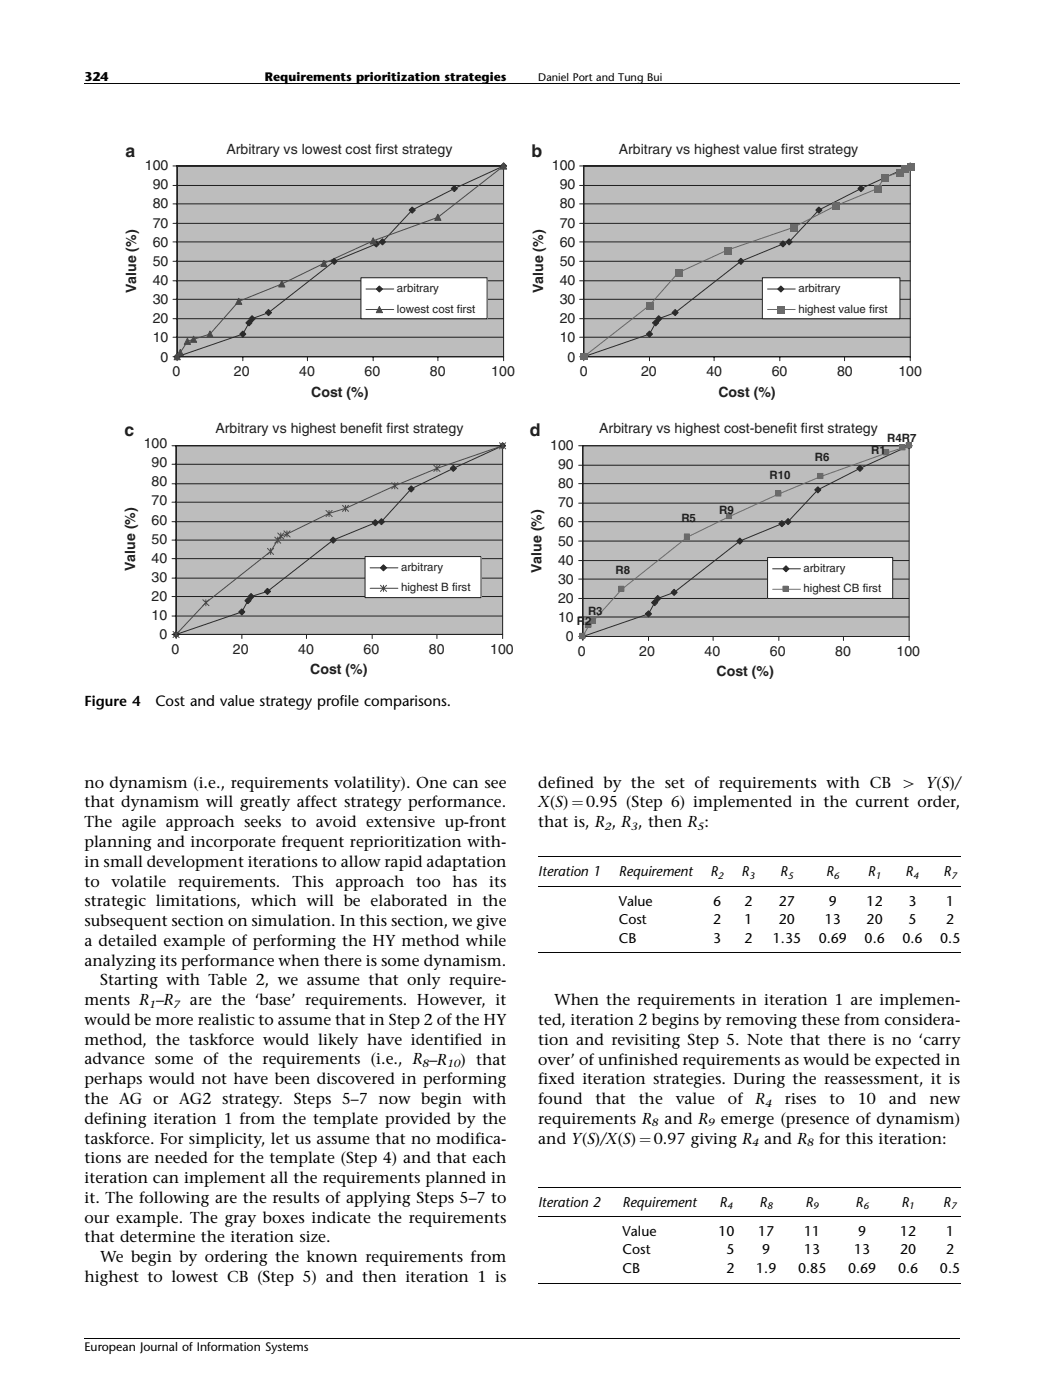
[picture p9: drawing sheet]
<svg xmlns="http://www.w3.org/2000/svg" width="210mm" height="280mm" viewBox="0 0 210 280" stroke-linecap="round" stroke-linejoin="round" font-family="sans-serif">
<path d="M116.5 89.1h65.2v38.2h-65.2z" fill="#bbbdbf"/>
<g fill="none" stroke="#231f20" stroke-width=".2">
<path d="M115.6 96.7h66.1M115.6 93h66.1M115.6 89.1h66.1v39M116.5 89.1v39M115.6 119.7h66.1M115.6 115.8h66.1M115.6 112.1h66.1M115.6 108.2h66.1M115.6 104.3h66.1M115.6 100.6h66.1M115.6 123.4h66.1M115.6 127.3h66.1"/>
<path d="M129.6 127.3v.8M142.5 127.3v.8M155.6 127.3v.8M168.5 127.3v.8"/>
</g>
<path d="M181.7 89.1l-9.9 4.6-8.4 4.3-5.9 6.3-9.7 3.9-13.1 10.3-3.3 1.2-1.8 3.1-13.1 4.5" fill="none" stroke="#2d2a2b" stroke-width=".2"/>
<path d="M181.7 89.1a265 265 0 0 0-44.3 18.3l-13.1 10.5-6.6 7.1-1.2 2.3" fill="none" stroke="#6a6b6e" stroke-width=".2"/>
<path d="M116.5 126.7l.6 .6-.6 .6-.7-.6z" fill-rule="evenodd" fill="#2d2a2b"/>
<path d="M116.5 126.7l.6 .6-.6 .6-.7-.6z" fill="none" stroke="#2d2a2b" stroke-width=".2"/>
<path d="M128.9 122.8l.7-.6 .6 .6-.6 .6z" fill-rule="evenodd" fill="#2d2a2b"/>
<path d="M128.9 122.8l.7-.6 .6 .6-.6 .6z" fill="none" stroke="#2d2a2b" stroke-width=".2"/>
<path d="M130.2 120.5l.6-.6 .6 .6-.6 .6z" fill-rule="evenodd" fill="#2d2a2b"/>
<path d="M130.2 120.5l.6-.6 .6 .6-.6 .6z" fill="none" stroke="#2d2a2b" stroke-width=".2"/>
<path d="M131.4 119.1l.6 .6-.6 .6-.6-.6z" fill-rule="evenodd" fill="#2d2a2b"/>
<path d="M131.4 119.1l.6 .6-.6 .6-.6-.6z" fill="none" stroke="#2d2a2b" stroke-width=".2"/>
<path d="M134.7 117.9l.6 .6-.6 .6-.6-.6z" fill-rule="evenodd" fill="#2d2a2b"/>
<path d="M134.7 117.9l.6 .6-.6 .6-.6-.6z" fill="none" stroke="#2d2a2b" stroke-width=".2"/>
<path d="M147.2 108.2l.6-.6 .6 .6-.6 .6z" fill-rule="evenodd" fill="#2d2a2b"/>
<path d="M147.2 108.2l.6-.6 .6 .6-.6 .6z" fill="none" stroke="#2d2a2b" stroke-width=".2"/>
<path d="M156.2 104.1l.7 .6-.7 .7-.6-.7z" fill-rule="evenodd" fill="#2d2a2b"/>
<path d="M156.2 104.1l.7 .6-.7 .7-.6-.7z" fill="none" stroke="#2d2a2b" stroke-width=".2"/>
<path d="M157.5 103.7l.6 .6-.6 .6-.6-.6z" fill-rule="evenodd" fill="#2d2a2b"/>
<path d="M157.5 103.7l.6 .6-.6 .6-.6-.6z" fill="none" stroke="#2d2a2b" stroke-width=".2"/>
<path d="M162.8 98l.6-.6 .6 .6-.6 .6z" fill-rule="evenodd" fill="#2d2a2b"/>
<path d="M162.8 98l.6-.6 .6 .6-.6 .6z" fill="none" stroke="#2d2a2b" stroke-width=".2"/>
<path d="M171.2 93.7l.6-.7 .6 .7-.6 .6z" fill-rule="evenodd" fill="#2d2a2b"/>
<path d="M171.2 93.7l.6-.7 .6 .7-.6 .6z" fill="none" stroke="#2d2a2b" stroke-width=".2"/>
<path d="M181.1 89.1l.6-.6 .6 .6-.6 .7z" fill-rule="evenodd" fill="#2d2a2b"/>
<path d="M181.1 89.1l.6-.6 .6 .6-.6 .7z" fill="none" stroke="#2d2a2b" stroke-width=".2"/>
<path d="M115.8 126.7h1.1v1h-1.1z" fill="#6a6b6e"/>
<path d="M115.8 126.7h1.1v1h-1.1z" fill="none" stroke="#6a6b6e" stroke-width=".2"/>
<path d="M117.1 124.4h1v1h-1z" fill="#6a6b6e"/>
<path d="M117.1 124.4h1v1h-1z" fill="none" stroke="#6a6b6e" stroke-width=".2"/>
<path d="M117.9 123.6h1v1h-1z" fill="#6a6b6e"/>
<path d="M117.9 123.6h1v1h-1z" fill="none" stroke="#6a6b6e" stroke-width=".2"/>
<path d="M123.6 117.2h1.1v1.1h-1.1z" fill="#6a6b6e"/>
<path d="M123.6 117.2h1.1v1.1h-1.1z" fill="none" stroke="#6a6b6e" stroke-width=".2"/>
<path d="M136.7 106.8h1.1v1h-1.1z" fill="#6a6b6e"/>
<path d="M136.7 106.8h1.1v1h-1.1z" fill="none" stroke="#6a6b6e" stroke-width=".2"/>
<path d="M145.2 102.7h1v1h-1z" fill="#6a6b6e"/>
<path d="M145.2 102.7h1v1h-1z" fill="none" stroke="#6a6b6e" stroke-width=".2"/>
<path d="M155 98.2h1v1h-1z" fill="#6a6b6e"/>
<path d="M155 98.2h1v1h-1z" fill="none" stroke="#6a6b6e" stroke-width=".2"/>
<path d="M163.4 94.7h1v1h-1z" fill="#6a6b6e"/>
<path d="M163.4 94.7h1v1h-1z" fill="none" stroke="#6a6b6e" stroke-width=".2"/>
<path d="M176.5 90h1.1v1h-1.1z" fill="#6a6b6e"/>
<path d="M176.5 90h1.1v1h-1.1z" fill="none" stroke="#6a6b6e" stroke-width=".2"/>
<path d="M179.8 89h1v1h-1z" fill="#6a6b6e"/>
<path d="M179.8 89h1v1h-1z" fill="none" stroke="#6a6b6e" stroke-width=".2"/>
<path d="M181.1 88.5h1v1.1h-1z" fill="#6a6b6e"/>
<path d="M181.1 88.5h1v1.1h-1z" fill="none" stroke="#6a6b6e" stroke-width=".2"/>
<path d="M153.4 111.5h25v8.2h-25z" fill="#fff"/>
<path d="M153.4 111.5h25v8.2h-25z" fill="none" stroke="#231f20" stroke-width=".2"/>
<path d="M154.4 113.8h5.5" fill="none" stroke="#2d2a2b" stroke-width=".2"/>
<path d="M157 113.2l.7 .6-.7 .6-.6-.6z" fill-rule="evenodd" fill="#2d2a2b"/>
<path d="M157 113.2l.7 .6-.7 .6-.6-.6z" fill="none" stroke="#2d2a2b" stroke-width=".2"/>
<path d="M154.4 117.9h5.5" fill="none" stroke="#6a6b6e" stroke-width=".2"/>
<path d="M156.4 117.2h1.1v1.1h-1.1z" fill="#6a6b6e"/>
<path d="M156.4 117.2h1.1v1.1h-1.1z" fill="none" stroke="#6a6b6e" stroke-width=".2"/>
<path d="M35.4 33.2h65.2v38.1h-65.2z" fill="#bbbdbf"/>
<g fill="none" stroke="#231f20" stroke-width=".2">
<path d="M34.6 37.1h66M34.6 33.2h66v38.9M35.4 33.2v38.9M34.6 59.9h66M34.6 56.2h66M34.6 52.3h66M34.6 48.4h66M34.6 44.7h66M34.6 40.8h66M34.6 67.4h66M34.6 63.7h66M34.6 71.3h66"/>
<path d="M48.5 71.3v.8M61.4 71.3v.8M74.6 71.3v.8M87.5 71.3v.8"/>
</g>
<path d="M100.6 33.2l-9.8 4.5-8.4 4.3-6 6.4-9.6 3.9-13.1 10.2-3.3 1.2-1.9 3.1-13.1 4.5" fill="none" stroke="#2d2a2b" stroke-width=".2"/>
<path d="M100.6 33.2l-13.1 10.3-12.9 4.7-9.9 4.5-8.4 4.1-8.6 3.5-5.7 6.5-4.6 1.5-2 3" fill="none" stroke="#4a4a4c" stroke-width=".2"/>
<path d="M35.4 70.7l.6 .6-.6 .7-.6-.7z" fill-rule="evenodd" fill="#2d2a2b"/>
<path d="M35.4 70.7l.6 .6-.6 .7-.6-.7z" fill="none" stroke="#2d2a2b" stroke-width=".2"/>
<path d="M47.9 66.8l.6-.6 .6 .6-.6 .6z" fill-rule="evenodd" fill="#2d2a2b"/>
<path d="M47.9 66.8l.6-.6 .6 .6-.6 .6z" fill="none" stroke="#2d2a2b" stroke-width=".2"/>
<path d="M49.1 64.6l.7-.6 .6 .6-.6 .6z" fill-rule="evenodd" fill="#2d2a2b"/>
<path d="M49.1 64.6l.7-.6 .6 .6-.6 .6z" fill="none" stroke="#2d2a2b" stroke-width=".2"/>
<path d="M50.4 63.1l.6 .6-.6 .7-.6-.7z" fill-rule="evenodd" fill="#2d2a2b"/>
<path d="M50.4 63.1l.6 .6-.6 .7-.6-.7z" fill="none" stroke="#2d2a2b" stroke-width=".2"/>
<path d="M53.7 61.9l.6 .6-.6 .6-.7-.6z" fill-rule="evenodd" fill="#2d2a2b"/>
<path d="M53.7 61.9l.6 .6-.6 .6-.7-.6z" fill="none" stroke="#2d2a2b" stroke-width=".2"/>
<path d="M66.2 52.3l.6-.6 .6 .6-.6 .6z" fill-rule="evenodd" fill="#2d2a2b"/>
<path d="M66.2 52.3l.6-.6 .6 .6-.6 .6z" fill="none" stroke="#2d2a2b" stroke-width=".2"/>
<path d="M74.6 48.8l.6-.6 .6 .6-.6 .6z" fill-rule="evenodd" fill="#2d2a2b"/>
<path d="M74.6 48.8l.6-.6 .6 .6-.6 .6z" fill="none" stroke="#2d2a2b" stroke-width=".2"/>
<path d="M75.8 48.4l.6-.6 .6 .6-.6 .6z" fill-rule="evenodd" fill="#2d2a2b"/>
<path d="M75.8 48.4l.6-.6 .6 .6-.6 .6z" fill="none" stroke="#2d2a2b" stroke-width=".2"/>
<path d="M81.8 42l.6-.6 .6 .6-.6 .6z" fill-rule="evenodd" fill="#2d2a2b"/>
<path d="M81.8 42l.6-.6 .6 .6-.6 .6z" fill="none" stroke="#2d2a2b" stroke-width=".2"/>
<path d="M90.8 37.1l.6 .6-.6 .6-.6-.6z" fill-rule="evenodd" fill="#2d2a2b"/>
<path d="M90.8 37.1l.6 .6-.6 .6-.6-.6z" fill="none" stroke="#2d2a2b" stroke-width=".2"/>
<path d="M100 33.2l.6-.6 .6 .6-.6 .6z" fill-rule="evenodd" fill="#2d2a2b"/>
<path d="M100 33.2l.6-.6 .6 .6-.6 .6z" fill="none" stroke="#2d2a2b" stroke-width=".2"/>
<path d="M35.4 70.7l.6 1.3h-1.2z" fill="#4a4a4c"/>
<path d="M35.4 70.7l.6 1.3h-1.2z" fill="none" stroke="#4a4a4c" stroke-width=".2"/>
<path d="M36 69.9l.6 1.2h-1.2z" fill="#4a4a4c"/>
<path d="M36 69.9l.6 1.2h-1.2z" fill="none" stroke="#4a4a4c" stroke-width=".2"/>
<path d="M37.4 67.6l.7 1.3h-1.3z" fill="#4a4a4c"/>
<path d="M37.4 67.6l.7 1.3h-1.3z" fill="none" stroke="#4a4a4c" stroke-width=".2"/>
<path d="M38.7 67.2l.6 1.3h-1.2z" fill="#4a4a4c"/>
<path d="M38.7 67.2l.6 1.3h-1.2z" fill="none" stroke="#4a4a4c" stroke-width=".2"/>
<path d="M42 66.2l.6 1.2h-1.3z" fill="#4a4a4c"/>
<path d="M42 66.2l.6 1.2h-1.3z" fill="none" stroke="#4a4a4c" stroke-width=".2"/>
<path d="M47.7 59.6l.6 1.3h-1.2z" fill="#4a4a4c"/>
<path d="M47.7 59.6l.6 1.3h-1.2z" fill="none" stroke="#4a4a4c" stroke-width=".2"/>
<path d="M56.3 56.2l.6 1.2h-1.2z" fill="#4a4a4c"/>
<path d="M56.3 56.2l.6 1.2h-1.2z" fill="none" stroke="#4a4a4c" stroke-width=".2"/>
<path d="M64.7 52.1l.6 1.2h-1.2z" fill="#4a4a4c"/>
<path d="M64.7 52.1l.6 1.2h-1.2z" fill="none" stroke="#4a4a4c" stroke-width=".2"/>
<path d="M74.6 47.6l.6 1.2h-1.2z" fill="#4a4a4c"/>
<path d="M74.6 47.6l.6 1.2h-1.2z" fill="none" stroke="#4a4a4c" stroke-width=".2"/>
<path d="M87.5 42.8l.6 1.3h-1.2z" fill="#4a4a4c"/>
<path d="M87.5 42.8l.6 1.3h-1.2z" fill="none" stroke="#4a4a4c" stroke-width=".2"/>
<path d="M100.6 32.6l.6 1.2h-1.2z" fill="#4a4a4c"/>
<path d="M100.6 32.6l.6 1.2h-1.2z" fill="none" stroke="#4a4a4c" stroke-width=".2"/>
<path d="M72.1 55.6h25.2v8.1h-25.2z" fill="#fff"/>
<path d="M72.1 55.6h25.2v8.1h-25.2z" fill="none" stroke="#231f20" stroke-width=".2"/>
<path d="M73.1 57.8h5.6" fill="none" stroke="#2d2a2b" stroke-width=".2"/>
<path d="M75.2 57.8l.6-.6 .6 .6-.6 .6z" fill-rule="evenodd" fill="#2d2a2b"/>
<path d="M75.2 57.8l.6-.6 .6 .6-.6 .6z" fill="none" stroke="#2d2a2b" stroke-width=".2"/>
<path d="M73.1 61.9h5.6" fill="none" stroke="#4a4a4c" stroke-width=".2"/>
<path d="M75.8 61.3l.6 1.2h-1.2z" fill="#4a4a4c"/>
<path d="M75.8 61.3l.6 1.2h-1.2z" fill="none" stroke="#4a4a4c" stroke-width=".2"/>
<path d="M116.6 33.2h65.3v38.1h-65.3z" fill="#bbbdbf"/>
<g fill="none" stroke="#231f20" stroke-width=".2">
<path d="M115.8 37.1h66.1M115.8 33.2h66.1v38.9M116.6 33.2v38.9M115.8 59.9h66.1M115.8 56.2h66.1M115.8 52.3h66.1M115.8 48.4h66.1M115.8 44.7h66.1M115.8 40.8h66.1M115.8 67.4h66.1M115.8 63.7h66.1M115.8 71.3h66.1"/>
<path d="M129.8 71.3v.8M142.7 71.3v.8M155.8 71.3v.8M168.7 71.3v.8"/>
</g>
<path d="M181.9 33.2l-9.9 4.5-8.4 4.3-5.9 6.4-9.7 3.9-13.1 10.2-3.3 1.2-1.8 3.1-13.2 4.5" fill="none" stroke="#2d2a2b" stroke-width=".2"/>
<path d="M181.9 33.2l-1.3 .4-.8 .8-3.1 1-1.4 2.3-8.4 3.5-8.4 4.3-13.1 4.5-9.9 4.5-5.7 6.6-13.2 10.2" fill="none" stroke="#67686a" stroke-width=".2"/>
<path d="M116.6 70.7l.7 .6-.7 .7-.6-.7z" fill-rule="evenodd" fill="#2d2a2b"/>
<path d="M116.6 70.7l.7 .6-.7 .7-.6-.7z" fill="none" stroke="#2d2a2b" stroke-width=".2"/>
<path d="M129.8 66.2l.6 .6-.6 .6-.6-.6z" fill-rule="evenodd" fill="#2d2a2b"/>
<path d="M129.8 66.2l.6 .6-.6 .6-.6-.6z" fill="none" stroke="#2d2a2b" stroke-width=".2"/>
<path d="M130.4 64.6l.6-.6 .6 .6-.6 .6z" fill-rule="evenodd" fill="#2d2a2b"/>
<path d="M130.4 64.6l.6-.6 .6 .6-.6 .6z" fill="none" stroke="#2d2a2b" stroke-width=".2"/>
<path d="M131.6 63.1l.6 .6-.6 .7-.6-.7z" fill-rule="evenodd" fill="#2d2a2b"/>
<path d="M131.6 63.1l.6 .6-.6 .7-.6-.7z" fill="none" stroke="#2d2a2b" stroke-width=".2"/>
<path d="M134.9 61.9l.6 .6-.6 .6-.6-.6z" fill-rule="evenodd" fill="#2d2a2b"/>
<path d="M134.9 61.9l.6 .6-.6 .6-.6-.6z" fill="none" stroke="#2d2a2b" stroke-width=".2"/>
<path d="M147.4 52.3l.6-.6 .6 .6-.6 .6z" fill-rule="evenodd" fill="#2d2a2b"/>
<path d="M147.4 52.3l.6-.6 .6 .6-.6 .6z" fill="none" stroke="#2d2a2b" stroke-width=".2"/>
<path d="M155.8 48.8l.6-.6 .6 .6-.6 .6z" fill-rule="evenodd" fill="#2d2a2b"/>
<path d="M155.8 48.8l.6-.6 .6 .6-.6 .6z" fill="none" stroke="#2d2a2b" stroke-width=".2"/>
<path d="M157 48.4l.7-.6 .6 .6-.6 .6z" fill-rule="evenodd" fill="#2d2a2b"/>
<path d="M157 48.4l.7-.6 .6 .6-.6 .6z" fill="none" stroke="#2d2a2b" stroke-width=".2"/>
<path d="M163.6 41.4l.6 .6-.6 .6-.6-.6z" fill-rule="evenodd" fill="#2d2a2b"/>
<path d="M163.6 41.4l.6 .6-.6 .6-.6-.6z" fill="none" stroke="#2d2a2b" stroke-width=".2"/>
<path d="M172 37.1l.6 .6-.6 .6-.6-.6z" fill-rule="evenodd" fill="#2d2a2b"/>
<path d="M172 37.1l.6 .6-.6 .6-.6-.6z" fill="none" stroke="#2d2a2b" stroke-width=".2"/>
<path d="M181.2 33.2l.7-.6 .6 .6-.6 .6z" fill-rule="evenodd" fill="#2d2a2b"/>
<path d="M181.2 33.2l.7-.6 .6 .6-.6 .6z" fill="none" stroke="#2d2a2b" stroke-width=".2"/>
<path d="M116 70.7h1.5v1.3h-1.5z" fill="#67686a"/>
<path d="M116.2 70.9l.9 .9M117.1 70.9l-.9 .9" fill="none" stroke="#67686a" stroke-width=".2"/>
<path d="M129.2 60.5h1.4v1.4h-1.4z" fill="#67686a"/>
<path d="M129.4 60.7l.8 .8M130.2 60.7l-.8 .8" fill="none" stroke="#67686a" stroke-width=".2"/>
<path d="M134.9 53.9h1.4v1.4h-1.4z" fill="#67686a"/>
<path d="M135.1 54.1l.4 .4M135.5 54.5l.4 .4M135.5 54.5l-.4 .4M135.9 54.1l-.4 .4" fill="none" stroke="#67686a" stroke-width=".2"/>
<path d="M144.7 49.4h1.5v1.4h-1.5z" fill="#67686a"/>
<path d="M145 49.6l.4 .4M145.4 50l.4 .4M145.4 50l-.4 .4M145.8 49.6l-.4 .4" fill="none" stroke="#67686a" stroke-width=".2"/>
<path d="M157.9 44.9h1.4v1.4h-1.4z" fill="#67686a"/>
<path d="M158.1 45.1l.4 .4M158.5 45.5l.4 .4M158.5 45.5l-.4 .4M158.9 45.1l-.4 .4" fill="none" stroke="#67686a" stroke-width=".2"/>
<path d="M166.3 40.6h1.4v1.4h-1.4z" fill="#67686a"/>
<path d="M166.5 40.8l.8 .8M167.3 40.8l-.8 .8" fill="none" stroke="#67686a" stroke-width=".2"/>
<path d="M174.7 37.1h1.4v1.4h-1.4z" fill="#67686a"/>
<path d="M174.9 37.3l.4 .4M175.3 37.7l.4 .4M175.3 37.7l-.4 .4M175.7 37.3l-.4 .4" fill="none" stroke="#67686a" stroke-width=".2"/>
<path d="M176.1 34.8h1.5v1.5h-1.5z" fill="#67686a"/>
<path d="M176.3 35l.9 .9M177.2 35l-.9 .9" fill="none" stroke="#67686a" stroke-width=".2"/>
<path d="M179.2 33.8h1.4v1.5h-1.4z" fill="#67686a"/>
<path d="M179.4 34l.8 .8M180.2 34l-.8 .8" fill="none" stroke="#67686a" stroke-width=".2"/>
<path d="M180 33h1.5v1.4h-1.5z" fill="#67686a"/>
<path d="M180.2 33.2l.9 .8M181.1 33.2l-.9 .8" fill="none" stroke="#67686a" stroke-width=".2"/>
<path d="M181.2 32.6h1.5v1.4h-1.5z" fill="#67686a"/>
<path d="M181.5 32.8l.8 .8M182.3 32.8l-.8 .8" fill="none" stroke="#67686a" stroke-width=".2"/>
<path d="M152.3 55.6h27.5v8.1h-27.5z" fill="#fff"/>
<path d="M152.3 55.6h27.5v8.1h-27.5z" fill="none" stroke="#231f20" stroke-width=".2"/>
<path d="M153.4 57.8h5.5" fill="none" stroke="#2d2a2b" stroke-width=".2"/>
<path d="M155.4 57.8l.6-.6 .6 .6-.6 .6z" fill-rule="evenodd" fill="#2d2a2b"/>
<path d="M155.4 57.8l.6-.6 .6 .6-.6 .6z" fill="none" stroke="#2d2a2b" stroke-width=".2"/>
<path d="M153.4 61.9h5.5" fill="none" stroke="#67686a" stroke-width=".2"/>
<path d="M155.4 61.3h1.5v1.4h-1.5z" fill="#67686a"/>
<path d="M155.6 61.5l.8 .8M156.4 61.5l-.8 .8" fill="none" stroke="#67686a" stroke-width=".2"/>
<path d="M35.2 89.1h65.2v37.8h-65.2z" fill="#bbbdbf"/>
<g fill="none" stroke="#231f20" stroke-width=".2">
<path d="M34.4 96.8h66M34.4 92.9h66M34.4 89.1h66v38.6M35.2 89.1v38.6M34.4 119.3h66M34.4 115.6h66M34.4 111.7h66M34.4 108h66M34.4 104.3h66M34.4 100.4h66M34.4 123.2h66M34.4 126.9h66"/>
<path d="M48.3 126.9v.8M61.2 126.9v.8M74.4 126.9v.8M87.3 126.9v.8"/>
</g>
<path d="M100.4 89.1l-9.8 4.6-8.4 4.1-6 6.5-1.2 .3-8.4 3.4-13.2 10.3-3.2 1-.7 .8-1.2 2.3-13.1 4.5" fill="none" stroke="#2d2a2b" stroke-width=".2"/>
<path d="M100.4 89.1l-13.1 4.6-8.4 3.5-9.9 4.5-3.3 1-8.4 4.1-1.2 .4-2 3.1-13 10.2-5.9 6.4" fill="none" stroke="#4a4a4c" stroke-width=".2"/>
<path d="M34.6 126.9l.6-.6 .6 .6-.6 .6z" fill-rule="evenodd" fill="#2d2a2b"/>
<path d="M34.6 126.9l.6-.6 .6 .6-.6 .6z" fill="none" stroke="#2d2a2b" stroke-width=".2"/>
<path d="M47.7 122.4l.6-.6 .6 .6-.6 .6z" fill-rule="evenodd" fill="#2d2a2b"/>
<path d="M47.7 122.4l.6-.6 .6 .6-.6 .6z" fill="none" stroke="#2d2a2b" stroke-width=".2"/>
<path d="M48.9 120.1l.6-.6 .7 .6-.7 .6z" fill-rule="evenodd" fill="#2d2a2b"/>
<path d="M48.9 120.1l.6-.6 .7 .6-.7 .6z" fill="none" stroke="#2d2a2b" stroke-width=".2"/>
<path d="M49.5 119.3l.7-.6 .6 .6-.6 .6z" fill-rule="evenodd" fill="#2d2a2b"/>
<path d="M49.5 119.3l.7-.6 .6 .6-.6 .6z" fill="none" stroke="#2d2a2b" stroke-width=".2"/>
<path d="M53.4 117.7l.7 .6-.7 .6-.6-.6z" fill-rule="evenodd" fill="#2d2a2b"/>
<path d="M53.4 117.7l.7 .6-.7 .6-.6-.6z" fill="none" stroke="#2d2a2b" stroke-width=".2"/>
<path d="M66 108l.6-.6 .6 .6-.6 .6z" fill-rule="evenodd" fill="#2d2a2b"/>
<path d="M66 108l.6-.6 .6 .6-.6 .6z" fill="none" stroke="#2d2a2b" stroke-width=".2"/>
<path d="M74.4 104.6l.6-.7 .6 .7-.6 .6z" fill-rule="evenodd" fill="#2d2a2b"/>
<path d="M74.4 104.6l.6-.7 .6 .7-.6 .6z" fill="none" stroke="#2d2a2b" stroke-width=".2"/>
<path d="M75.6 104.3l.6-.6 .6 .6-.6 .6z" fill-rule="evenodd" fill="#2d2a2b"/>
<path d="M75.6 104.3l.6-.6 .6 .6-.6 .6z" fill="none" stroke="#2d2a2b" stroke-width=".2"/>
<path d="M81.6 97.8l.6-.6 .6 .6-.6 .6z" fill-rule="evenodd" fill="#2d2a2b"/>
<path d="M81.6 97.8l.6-.6 .6 .6-.6 .6z" fill="none" stroke="#2d2a2b" stroke-width=".2"/>
<path d="M90.6 93l.6 .7-.6 .6-.6-.6z" fill-rule="evenodd" fill="#2d2a2b"/>
<path d="M90.6 93l.6 .7-.6 .6-.6-.6z" fill="none" stroke="#2d2a2b" stroke-width=".2"/>
<path d="M99.8 89.1l.6-.6 .6 .6-.6 .7z" fill-rule="evenodd" fill="#2d2a2b"/>
<path d="M99.8 89.1l.6-.6 .6 .6-.6 .7z" fill="none" stroke="#2d2a2b" stroke-width=".2"/>
<g fill="none" stroke="#4a4a4c" stroke-width=".2">
<path d="M78.3 96.5l1.2 1.3M78.9 96.5v1.3M79.5 96.5l-1.2 1.3M86.7 93l1.2 1.3M87.3 93v1.3M87.9 93l-1.2 1.3M99.8 88.5l1.2 1.3M100.4 88.5v1.3M101 88.5l-1.2 1.3M40.5 119.9l.6 .6M41.1 119.9v1.2M41.8 119.9l-.7 .6"/>
<path d="M53.4 109.7l1.3 1.2M54.1 109.7v1.2M54.7 109.7l-1.3 1.2M54.9 107.4l.6 .6M55.5 108l.6 .6M55.5 108l-.6 .6M55.5 107.4v1.2M55.5 106.6l1.2 1.2M56.1 107.4l-.6 .6M56.1 106.6v1.2M56.7 106.6l-1.2 1.2M56.7 106.2l1.3 1.2"/>
<path d="M57.3 106.2v1.2M58 106.2l-1.3 1.2M65.1 102.1l1.3 1.2M65.7 102.1v1.2M66.4 102.1l-1.3 1.2M68.4 101.1l1.2 1.2M69 101.1v1.2M69.6 101.1l-1.2 1.2M34.6 126.3l1.2 1.2M35.2 126.3v1.2M35.8 126.3l-1.2 1.2M41.1 120.5l.7 .6"/>
<path d="M41.1 120.5l-.6 .6"/>
</g>
<path d="M72.9 111.3h23.2v8.2h-23.2z" fill="#fff"/>
<path d="M72.9 111.3h23.2v8.2h-23.2z" fill="none" stroke="#231f20" stroke-width=".2"/>
<path d="M74 113.6h5.5" fill="none" stroke="#2d2a2b" stroke-width=".2"/>
<path d="M76 113.6l.6-.6 .6 .6-.6 .6z" fill-rule="evenodd" fill="#2d2a2b"/>
<path d="M76 113.6l.6-.6 .6 .6-.6 .6z" fill="none" stroke="#2d2a2b" stroke-width=".2"/>
<path d="M74 117.7h5.5M76 117.1l1.2 1.2M76.6 117.1v1.2M77.2 117.1l-1.2 1.2" fill="none" stroke="#4a4a4c" stroke-width=".2"/>
<path d="M16.9 16.8h175M107.5 171.4h84.4M107.5 177.3h84.4M107.5 190.5h84.4M107.5 237.5h84.4M107.5 256.6h84.4M107.5 243.3h84.4M16.9 267.7h175" fill="none" stroke="#000" stroke-width=".2"/>
<g font-size="3.5" fill="#231f20">
<text x="25.1" y="31.5">a</text>
<text x="106.2" y="31.5">b</text>
<text x="24.9" y="87.1">c</text>
<text x="105.9" y="87.1">d</text>
</g>
<g font-size="3.2">
<text x="16.9" y="157.5">no dynamism (i.e., requirements volatility). One can see</text>
<text x="16.9" y="161.5">that dynamism will greatly affect strategy performance.</text>
<text x="107.5" y="157.5">defined by the set of requirements with CB 4 Y(S)/</text>
<text x="107.5" y="161.5">X(S)¼ 0.95 (Step 6) implemented in the current order,</text>
<text x="16.9" y="165.4">The agile approach seeks to avoid extensive up-front</text>
<text x="107.5" y="165.4">that is, R , R , then R :</text>
<text x="16.9" y="169.4">planning and incorporate frequent reprioritization with-</text>
<text x="16.9" y="173.4">in small development iterations to allow rapid adaptation</text>
<text x="16.9" y="177.3">to</text>
<text x="22.3" y="177.3">volatile</text>
<text x="35.6" y="177.3">requirements.</text>
<text x="58.4" y="177.3">This</text>
<text x="67.1" y="177.3">approach</text>
<text x="83.2" y="177.3">too</text>
<text x="90.4" y="177.3">has</text>
<text x="97.8" y="177.3">its</text>
<text x="16.9" y="181.3">strategic limitations, which will be elaborated in the</text>
<text x="16.9" y="185.2">subsequent section on simulation. In this section, we give</text>
<text x="16.9" y="189.2">a detailed example of performing the HY method while</text>
<text x="16.9" y="193.1">analyzing its performance when there is some dynamism.</text>
<text x="20" y="197.1">Starting with Table 2, we assume that only require-</text>
<text x="16.9" y="201">ments R –R</text>
<text x="38" y="201">are the ‘base’ requirements. However, it</text>
<text x="110.7" y="201">When the requirements in iteration 1 are implemen-</text>
<text x="16.9" y="205">would be more realistic to assume that in Step 2 of the HY</text>
<text x="16.9" y="208.9">method, the taskforce would likely have identified in</text>
<text x="107.5" y="205">ted, iteration 2 begins by removing these from considera-</text>
<text x="107.5" y="208.9">tion and revisiting Step 5. Note that there is no ‘carry</text>
<text x="16.9" y="212.9">advance some of the requirements (i.e., R –R</text>
<text x="92" y="212.9">) that</text>
<text x="107.5" y="212.9">over’ of unfinished requirements as would be expected in</text>
<text x="16.9" y="216.8">perhaps would not have been discovered in performing</text>
<text x="16.9" y="220.8">the AG or AG2 strategy. Steps 5–7 now begin with</text>
<text x="107.5" y="216.8">fixed iteration strategies. During the reassessment, it is</text>
<text x="107.5" y="220.8">found</text>
<text x="119" y="220.8">that</text>
<text x="127.6" y="220.8">the</text>
<text x="135" y="220.8">value</text>
<text x="145.5" y="220.8">of</text>
<text x="151" y="220.8">R</text>
<text x="156.8" y="220.8">rises</text>
<text x="165.8" y="220.8">to</text>
<text x="171.4" y="220.8">10</text>
<text x="177.6" y="220.8">and</text>
<text x="185.7" y="220.8">new</text>
<text x="16.9" y="224.8">defining iteration 1 from the template provided by the</text>
<text x="107.5" y="224.8">requirements R</text>
<text x="132.8" y="224.8">and R</text>
<text x="144.1" y="224.8">emerge (presence of dynamism)</text>
<text x="16.9" y="228.7">taskforce. For simplicity, let us assume that no modifica-</text>
<text x="16.9" y="232.7">tions are needed for the template (Step 4) and that each</text>
<text x="107.5" y="228.7">and Y(S)/X(S) ¼0.97 giving R</text>
<text x="152.7" y="228.7">and R</text>
<text x="163.7" y="228.7">for this iteration:</text>
<text x="16.9" y="236.6">iteration can implement all the requirements planned in</text>
<text x="16.9" y="240.6">it. The following are the results of applying Steps 5–7 to</text>
<text x="16.9" y="244.5">our example. The gray boxes indicate the requirements</text>
<text x="16.9" y="248.5">that determine the iteration size.</text>
<text x="16.9" y="256.4">highest to lowest CB (Step 5) and then iteration 1 is</text>
<text x="20" y="252.4">We begin by ordering the known requirements from</text>
</g>
<text font-size="3" x="31" y="141.2">Cost and value strategy profile comparisons.</text>
<text font-size="2.9" x="16.9" y="141.2">Figure 4</text>
<g font-size="2.8" fill="#231f20">
<text x="28.9" y="34">100</text>
<text x="45.2" y="30.9">Arbitrary vs lowest cost first strategy</text>
<text x="110.3" y="34">100</text>
<text x="123.7" y="30.9">Arbitrary vs highest value first strategy</text>
<text x="30.5" y="41.7">80</text>
<text x="30.5" y="37.9">90</text>
<text x="111.9" y="41.7">80</text>
<text x="111.9" y="37.9">90</text>
<text x="30.5" y="45.5">70</text>
<text x="111.9" y="45.5">70</text>
<text x="30.5" y="53.2">50</text>
<text x="30.5" y="49.4">60</text>
<text x="111.9" y="53.2">50</text>
<text x="111.9" y="49.4">60</text>
<text x="27.2" y="58.6" transform="rotate(-90 27.2 58.6)">Value (%)</text>
<text x="30.5" y="57">40</text>
<text x="108.6" y="58.6" transform="rotate(-90 108.6 58.6)">Value (%)</text>
<text x="111.9" y="57">40</text>
<text x="30.5" y="64.7">20</text>
<text x="30.5" y="60.8">30</text>
<text x="111.9" y="64.7">20</text>
<text x="111.9" y="60.8">30</text>
<text x="30.5" y="68.5">10</text>
<text x="111.9" y="68.5">10</text>
<text x="32.1" y="72.3">0</text>
<text x="34.5" y="75.3">0</text>
<text x="46.8" y="75.3">20</text>
<text x="59.8" y="75.3">40</text>
<text x="72.9" y="75.3">60</text>
<text x="85.9" y="75.3">80</text>
<text x="98.2" y="75.3">100</text>
<text x="113.4" y="72.3">0</text>
<text x="115.8" y="75.3">0</text>
<text x="128.1" y="75.3">20</text>
<text x="141.1" y="75.3">40</text>
<text x="154.2" y="75.3">60</text>
<text x="167.2" y="75.3">80</text>
<text x="179.5" y="75.3">100</text>
<text x="62.2" y="79.3">Cost (%)</text>
<text x="143.5" y="79.3">Cost (%)</text>
<text x="28.7" y="89.6">100</text>
<text x="43" y="86.5">Arbitrary vs highest benefit first strategy</text>
<text x="119.7" y="86.5">Arbitrary vs highest cost-benefit first strategy</text>
<text x="30.3" y="93.4">90</text>
<text x="109.9" y="90">100</text>
<text x="111.5" y="93.8">90</text>
<text x="30.3" y="101.1">70</text>
<text x="30.3" y="97.3">80</text>
<text x="111.5" y="101.5">70</text>
<text x="111.5" y="97.7">80</text>
<text x="30.3" y="104.9">60</text>
<text x="111.5" y="105.3">60</text>
<text x="30.3" y="112.6">40</text>
<text x="30.3" y="108.7">50</text>
<text x="111.5" y="113">40</text>
<text x="111.5" y="109.1">50</text>
<text x="27" y="114.2" transform="rotate(-90 27 114.2)">Value (%)</text>
<text x="30.3" y="116.4">30</text>
<text x="108.2" y="114.6" transform="rotate(-90 108.2 114.6)">Value (%)</text>
<text x="111.5" y="116.8">30</text>
<text x="30.3" y="124.1">10</text>
<text x="30.3" y="120.2">20</text>
<text x="111.5" y="124.4">10</text>
<text x="111.5" y="120.6">20</text>
<text x="31.9" y="127.9">0</text>
<text x="34.3" y="130.8">0</text>
<text x="46.5" y="130.8">20</text>
<text x="59.6" y="130.8">40</text>
<text x="72.6" y="130.8">60</text>
<text x="85.7" y="130.8">80</text>
<text x="98" y="130.8">100</text>
<text x="113.1" y="128.3">0</text>
<text x="115.5" y="131.2">0</text>
<text x="127.7" y="131.2">20</text>
<text x="140.8" y="131.2">40</text>
<text x="153.8" y="131.2">60</text>
<text x="166.9" y="131.2">80</text>
<text x="179.2" y="131.2">100</text>
<text x="62" y="134.9">Cost (%)</text>
<text x="143.2" y="135.3">Cost (%)</text>
</g>
<g font-size="2.8">
<text x="107.5" y="175.2">Iteration 1</text>
<text x="123.6" y="175.2">Requirement</text>
<text x="141.9" y="175.2">R</text>
<text x="148.2" y="175.2">R</text>
<text x="155.9" y="175.2">R</text>
<text x="165.1" y="175.2">R</text>
<text x="173.4" y="175.2">R</text>
<text x="181" y="175.2">R</text>
<text x="188.5" y="175.2">R</text>
<text x="123.6" y="181.1">Value</text>
<text x="123.6" y="184.8">Cost</text>
<text x="142.5" y="181.1">6</text>
<text x="142.5" y="184.8">2</text>
<text x="148.7" y="181.1">2</text>
<text x="148.7" y="184.8">1</text>
<text x="155.6" y="181.1">27</text>
<text x="155.6" y="184.8">20</text>
<text x="164.8" y="184.8">13</text>
<text x="165.6" y="181.1">9</text>
<text x="173.2" y="181.1">12</text>
<text x="173.2" y="184.8">20</text>
<text x="181.5" y="181.1">3</text>
<text x="181.5" y="184.8">5</text>
<text x="189.1" y="181.1">1</text>
<text x="189.1" y="184.8">2</text>
<text x="123.6" y="188.5">CB</text>
<text x="142.5" y="188.5">3</text>
<text x="148.7" y="188.5">2</text>
<text x="154.4" y="188.5">1.35</text>
<text x="163.6" y="188.5">0.69</text>
<text x="172.8" y="188.5">0.6</text>
<text x="180.3" y="188.5">0.6</text>
<text x="187.9" y="188.5">0.5</text>
<text x="107.5" y="241.3">Iteration 2</text>
<text x="124.4" y="241.3">Requirement</text>
<text x="143.8" y="241.3">R</text>
<text x="151.7" y="241.3">R</text>
<text x="160.9" y="241.3">R</text>
<text x="170.9" y="241.3">R</text>
<text x="180.1" y="241.3">R</text>
<text x="188.5" y="241.3">R</text>
<text x="124.4" y="247.2">Value</text>
<text x="124.4" y="250.9">Cost</text>
<text x="143.5" y="247.2">10</text>
<text x="145.1" y="250.9">5</text>
<text x="151.5" y="247.2">17</text>
<text x="152.3" y="250.9">9</text>
<text x="160.7" y="250.9">13</text>
<text x="160.7" y="247.2">11</text>
<text x="170.7" y="250.9">13</text>
<text x="171.5" y="247.2">9</text>
<text x="179.9" y="250.9">20</text>
<text x="179.9" y="247.2">12</text>
<text x="189" y="250.9">2</text>
<text x="189" y="247.2">1</text>
<text x="124.4" y="254.6">CB</text>
<text x="145.1" y="254.6">2</text>
<text x="151.1" y="254.6">1.9</text>
<text x="159.5" y="254.6">0.85</text>
<text x="169.5" y="254.6">0.69</text>
<text x="179.4" y="254.6">0.6</text>
<text x="187.8" y="254.6">0.5</text>
</g>
<g font-size="2.5">
<text x="16.9" y="16.2">324</text>
<text x="52.9" y="16.2">Requirements prioritization strategies</text>
<text x="16.9" y="270.3">European Journal of Information Systems</text>
</g>
<g font-size="2.3" fill="#231f20">
<text x="79.3" y="58.4">arbitrary</text>
<text x="159.5" y="58.4">arbitrary</text>
<text x="79.3" y="62.5">lowest cost first</text>
<text x="159.5" y="62.5">highest value first</text>
<text x="177.3" y="88.4">R4R7</text>
<text x="153.8" y="95.8">R10</text>
<text x="162.8" y="92.3">R6</text>
<text x="174.1" y="90.9">R1</text>
<text x="136.1" y="104.4">R5</text>
<text x="143.7" y="102.8">R9</text>
<text x="80.1" y="114.2">arbitrary</text>
<text x="80.1" y="118.3">highest B first</text>
<text x="123" y="114.9">R8</text>
<text x="160.5" y="114.4">arbitrary</text>
<text x="160.5" y="118.5">highest CB first</text>
<text x="115.2" y="125.1">R2</text>
<text x="117.5" y="123.1">R3</text>
</g>
<text font-size="2.2" x="107.5" y="16.2">Daniel Port and Tung Bui</text>
<g font-size="2.1">
<text x="120.9" y="166">2</text>
<text x="126.1" y="166">3</text>
<text x="139.4" y="166">5</text>
<text x="29.8" y="201.6">1</text>
<text x="34.7" y="201.6">7</text>
<text x="84.4" y="213.4">8</text>
<text x="89.3" y="213.4">10</text>
<text x="152.9" y="221.3">4</text>
<text x="130.2" y="225.3">8</text>
<text x="141.5" y="225.3">9</text>
<text x="150.3" y="229.2">4</text>
<text x="161.3" y="229.2">8</text>
</g>
<g font-size="1.9">
<text x="143.5" y="175.7">2</text>
<text x="149.7" y="175.7">3</text>
<text x="157.4" y="175.7">5</text>
<text x="166.6" y="175.7">6</text>
<text x="174.9" y="175.7">1</text>
<text x="182.5" y="175.7">4</text>
<text x="190" y="175.7">7</text>
<text x="145.3" y="241.8">4</text>
<text x="153.3" y="241.8">8</text>
<text x="162.4" y="241.8">9</text>
<text x="172.4" y="241.8">6</text>
<text x="181.6" y="241.8">1</text>
<text x="190" y="241.8">7</text>
</g>
</svg>
